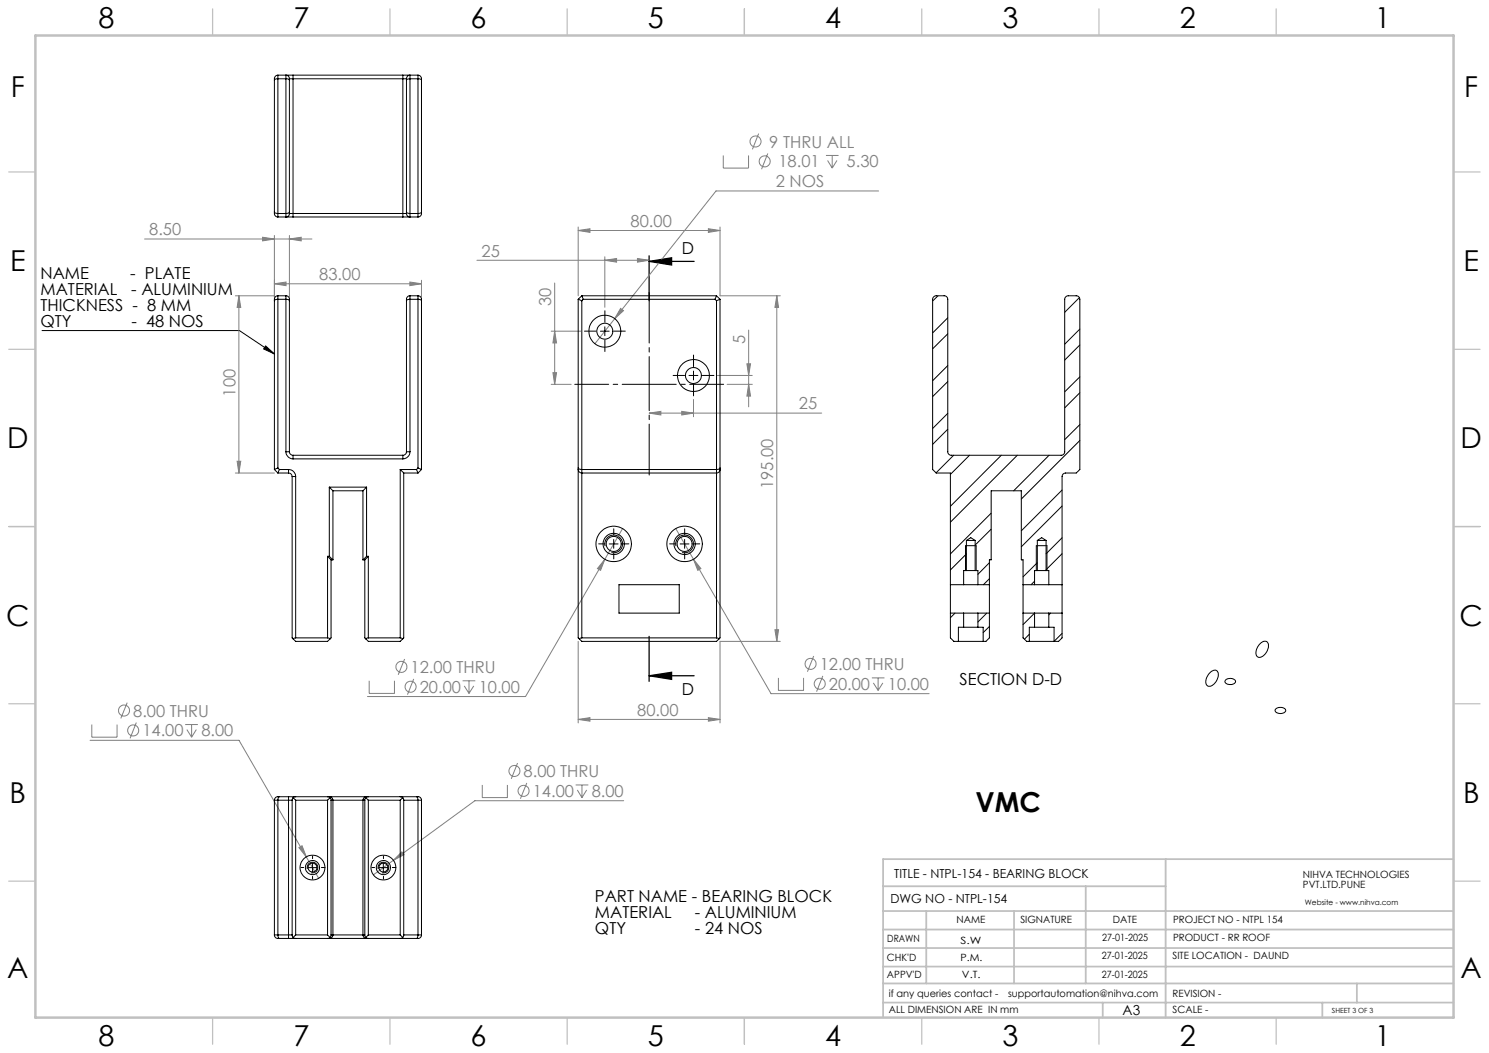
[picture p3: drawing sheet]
<svg xmlns="http://www.w3.org/2000/svg" width="420mm" height="297mm" viewBox="0 0 420 297" stroke-linecap="round" stroke-linejoin="round" font-family="sans-serif">
<g fill="none" stroke="#808080" stroke-width=".28">
<path d="M214 37.7l-1.8 4.4M204 43.8v3.6h7.1v-3.6M216.6 43.3l-1.8 4.4M233 43.8h3.5M233.4 45.3l1.3 2.1M234.7 43.8v3.6M236.1 45.3l-1.4 2.1M247.8 53.9h-45.8l-28.6 36M40.8 67.4h47.2M74.1 66.9l3.3 .5-3.3 .5zM77.4 66.4v17.4M81.6 67.4l3.3-.5v1z"/>
<path d="M81.6 66.4v17.4M115.6 79.5l3.3 .5-3.3 .6zM118.9 79.1v4.7M134.5 73.4h48.6M156.5 79.8v28.6M163.1 65l3.3-.5v1zM163.1 64v19.4M163.1 65h40M170.6 73.4l3.3-.5v1zM170.6 72.4v14.3M179.8 72.9l3.3 .5-3.3 .5zM199.8 64.5l3.3 .5-3.3 .5z"/>
<path d="M203.1 64v19.4h17M66.4 83.4h11M67.4 83.4v50M67.4 83.4l.5 3.3h-1zM77.4 80l3.3-.5v1.1zM77.4 80h41.5M155.5 93.4h8.4M156.5 93.4l.5 3.3h-1zM173.4 89.9l-5.6 7M175 87l.9 .6-2.5 2.3zM211.2 93.1v21.7M219.1 83.4l.5 3.3h-1z"/>
<path d="M219.1 83.4v97.5M155.5 108.4h5.6M156 105.1h1l-.5 3.3zM183.1 116.5l3.3-.5v1zM183.1 116.5h48.7M192.3 116l3.3 .5-3.3 .5zM195.6 112.7v4.8M202.4 105.9h9.8M205.1 108.4h7.1M210.7 102.6h1l-.5 3.3zM211.2 108.4l.5 3.3h-1zM66.4 133.4h11"/>
<path d="M66.9 130.1h1l-.5 3.3zM170.6 157.8l-1.2 3.1-.9-.5zM175.6 149.1l-27.4 47.4h-44.6M190.6 149.1l5 8.7M195.6 157.8l2.1 2.6-.9 .5zM195.6 157.8l21.9 37.8h44.6M218.6 177.6h1l-.5 3.3zM35.9 198.2l-1.8 4.4M104.1 192v3.6h7.2v-3.6M114.1 185.9l-1.8 4.4M116.7 191.5l-1.8 4.4M130.5 192h3.6"/>
<path d="M131 193.5l1.3 2.1M132.3 192v3.6M133.6 193.5l-1.3 2.1M163.1 180.9v23M219.6 191.2v3.5h7.1v-3.5M220.1 180.9h-17v23M229.5 185l-1.7 4.5M232.1 190.6l-1.8 4.5M245.9 191.2h3.6M246.3 192.6l1.4 2.1M247.7 191.2v3.5M249 192.6l-1.3 2.1"/>
<path d="M25.4 208.8h42l22.5 38.9M25.9 204.4v3.5h7.1v-3.5M38.5 203.8l-1.8 4.4M52.2 204.4h3.6M52.7 205.8l1.3 2.1M54 204.4v3.5M55.4 205.8l-1.4 2.1M146 215.2l-1.8 4.5M163.1 202.9l3.3-.5v1zM163.1 202.9h40M199.8 202.4l3.3 .5-3.3 .5zM84.3 239.1l.9-.6 1.2 3.2z"/>
<path d="M136 221.4v3.6h7.1v-3.6M148.6 220.8l-1.8 4.5M162.4 221.4h3.5M162.8 222.8l1.3 2.2M164.1 221.4v3.6M165.5 222.8l-1.4 2.2M175.9 225.8h-42l-22.9 16.8M111 242.6l2.3-2.3 .6 .8zM111 242.6l-5.7 4.2"/>
<circle cx="213.1" cy="39.9" r="1.56"/>
<circle cx="215.7" cy="45.5" r="1.56"/>
<circle cx="113.2" cy="188.1" r="1.55"/>
<circle cx="115.8" cy="193.7" r="1.55"/>
<circle cx="228.6" cy="187.2" r="1.55"/>
<circle cx="231.2" cy="192.9" r="1.55"/>
<circle cx="35" cy="200.4" r="1.55"/>
<circle cx="37.6" cy="206" r="1.55"/>
<circle cx="145.1" cy="217.5" r="1.56"/>
<circle cx="147.7" cy="223.1" r="1.56"/>
</g>
<g fill="none" stroke="#000" stroke-width=".28">
<path d="M11.9 93.2h55.6l9.9 6.6M74.9 97.6l2.5 2.2-3-1.4zM169.4 93.4h2.4M170.6 92.2v2.5M194.3 105.9h2.6M195.6 104.7v2.5M170.7 154.1a2.5 2.5 0 0 1 2.1-3.2 2.5 2.5 0 0 1 2.8 2.7 2.5 2.5 0 0 1-3.1 2.2M171.8 153.4h2.5M173.1 152.1v2.6M190.7 154.1a2.5 2.5 0 0 1 2.2-3.2 2.5 2.5 0 0 1 2.7 2.7 2.5 2.5 0 0 1-3.2 2.2M191.8 153.4h2.5M193.1 152.1v2.6"/>
<path d="M272.3 160.9v-7h3v7M292.3 160.9v-7h3v7M341.1 190a1.43 1.43 0 0 1 2.4-.4 3.3 3.3 0 0 1-2.6 4 1.71 1.71 0 0 1-.4-2.7zM345.7 191.8a1.73 1.73 0 0 1 2.8 .5 1.79 1.79 0 0 1-3-.1zM355.4 181.6a1.32 1.32 0 0 1 1.1-.7 1.32 1.32 0 0 1 1.3 .7 3.2 3.2 0 0 1-2.9 3.8 2.19 2.19 0 0 1 0-3.2zM359.8 200.1a1.81 1.81 0 0 1 2.9 .3 1.72 1.72 0 0 1-3-.1zM86.7 245.1a1.51 1.51 0 0 1 1.3-1.9 1.51 1.51 0 0 1 1.6 1.6 1.51 1.51 0 0 1-1.8 1.4M86.9 244.7h2.5M88.2 243.4v2.6M106.7 245.1a1.51 1.51 0 0 1 1.3-1.9 1.51 1.51 0 0 1 1.6 1.6 1.51 1.51 0 0 1-1.9 1.4M106.9 244.7h2.5M108.1 243.4v2.6"/>
</g>
<path d="M183.1 73.7l6.3-1v2.1zM183.1 73.7h12.7M183.1 72.1v12.7M183.1 179.5v12.7M183.1 190.6l6.3-1v2zM183.1 190.6h12.7" fill="none" stroke="#000" stroke-width=".35"/>
<path d="M204.1 108.4h-42" fill="none" stroke="#000" stroke-width=".28" stroke-dasharray="15.2 1.3 1.3 1.3" stroke-dashoffset="5.7"/>
<path d="M183.1 134v-51.6" fill="none" stroke="#000" stroke-width=".28" stroke-dasharray="15.2 1.3 1.3 1.3" stroke-dashoffset=".9"/>
<g fill="none" stroke="#c0c0c0" stroke-width=".35">
<path d="M60 2.5v7.5M110 2.5v7.5M160 2.5v7.5M210 2.5v7.5M260 2.5v7.5M310 2.5v7.5M360 2.5v7.5M2.5 48.5h7.5M410 48.5h7.5M2.5 98.5h7.5M410 98.5h7.5M2.5 148.5h7.5"/>
<path d="M410 148.5h7.5M2.5 198.5h7.5M410 198.5h7.5M2.5 248.5h7.5M410 248.5h7.5M60 287v7.5M110 287v7.5M160 287v7.5M210 287v7.5M260 287v7.5M310 287v7.5M360 287v7.5"/>
</g>
<g fill="none" stroke="#c0c0c0" stroke-width=".5">
<path d="M249.1 257h160.9M249.1 250h79.7M261.3 257v20.4M286 257v20.4M306.2 250v27.4M328.8 242.3v44.7M410 242.3h-160.9v44.7M249.1 272.6h160.9M249.1 267.4h160.9M249.1 262.2h160.9M249.1 277.4h160.9M382.7 277.4v5.4"/>
<path d="M249.1 282.8h160.9M311 282.8v4.2M373 282.8v4.2"/>
</g>
<path d="M10 10h400v277h-400z" fill="none" stroke="#c0c0c0" stroke-width=".7"/>
<g fill="none" stroke="#000" stroke-width=".28" stroke-dasharray="15.2 1.3 1.3 1.3">
<path d="M168.1 93.4h-3.2M170.6 90.9v-3.3M170.6 95.9v3.3M173.1 93.4h3.3M193.1 105.9h-3.2M195.6 103.4v-3.3M195.6 108.4v3.3M198.1 105.9h3.3M170.6 153.4h-1.7M173.1 150.9v-1.8M173.1 155.9v1.7M175.6 153.4h1.8"/>
<path d="M190.6 153.4h-1.7M193.1 150.9v-1.8M193.1 155.9v1.7M195.6 153.4h1.8M85.7 244.7h-.8M88.2 242.2v-.8M88.2 247.2v.7M90.7 244.7h.7M105.7 244.7h-.8M108.2 242.2v-.8M108.2 247.2v.7M110.7 244.7h.7"/>
</g>
<g fill="#000">
<path d="M74.9 97.6l2.5 2.2-3-1.4z"/>
<path d="M183.1 73.7l6.3-1v2.1zM183.1 190.6l6.3-1v2z"/>
</g>
<g fill="#808080">
<path d="M179.8 72.9l3.3 .5-3.3 .5zM170.6 73.4l3.3-.5v1z"/>
<path d="M183.1 116.5l3.3-.5v1zM192.3 116l3.3 .5-3.3 .5z"/>
<path d="M77.4 80l3.3-.5v1.1zM115.6 79.5l3.3 .5-3.3 .6zM74.1 66.9l3.3 .5-3.3 .5zM81.6 67.4l3.3-.5v1zM163.1 202.9l3.3-.5v1zM199.8 202.4l3.3 .5-3.3 .5zM163.1 65l3.3-.5v1zM199.8 64.5l3.3 .5-3.3 .5zM175 87l-1.6 2.9 2.5-2.3zM170.6 157.8l-2.1 2.6 .9 .5zM195.6 157.8l1.2 3.1 .9-.5zM84.3 239.1l2.1 2.6-1.2-3.2zM111 242.6l2.9-1.5-.6-.8z"/>
<path d="M211.2 108.4l.5 3.3h-1zM210.7 102.6h1l-.5 3.3zM156 105.1h1l-.5 3.3zM156.5 93.4l.5 3.3h-1z"/>
<path d="M67.4 83.4l.5 3.3h-1zM66.9 130.1h1l-.5 3.3zM219.1 83.4l.5 3.3h-1zM218.6 177.6h1l-.5 3.3z"/>
</g>
<g fill="none" stroke="#000" stroke-width=".28">
<path d="M77.4 22.6l.6-.4h3l.6 .4M78.4 21.2a1.02 1.02 0 0 0-1 1v38a.96 .96 0 0 0 1 1M78.4 21.2v40M78.4 21.2h2.2M80.6 21.2a1.02 1.02 0 0 1 1 1M80.6 21.2h2.1M80.6 21.2v40M81.6 22.2h1.1M81.6 22.2v38M82.7 21.2v1M82.7 22.2h30.9M82.7 21.2h30.9"/>
<path d="M82.7 22.2v38M113.6 22.2h1.1M113.6 21.2v1M113.6 21.2h2M113.6 22.2v38M114.7 22.6l.8-.4h2.8l.6 .4M114.7 22.2v38M115.6 21.2a1.02 1.02 0 0 0-.9 1M115.6 21.2v40M115.6 21.2h2.3M117.9 21.2a1.02 1.02 0 0 1 1 1v38a.96 .96 0 0 1-1 1M117.9 21.2v40"/>
<path d="M77.4 59.8l.2 .3 .6 .1h2.6l.6-.1 .2-.3M114.7 59.8l.2 .3 .6 .1h2.6l.8-.4M78.4 61.2h2.2M80.6 61.2h2.1M81.6 60.2a.96 .96 0 0 1-1 1M81.6 60.2h1.1M82.7 60.2v1M82.7 60.2h30.9M82.7 61.2h30.9M113.6 60.2h1.1M113.6 60.2v1M113.6 61.2h2"/>
<path d="M114.7 60.2a.96 .96 0 0 0 .9 1M115.6 61.2h2.3M77.4 84.8l.3-.3 .5-.1h2.6l.7 .2 .1 .2M78.4 83.4a.95 .95 0 0 0-1 1v48M78.4 83.4v48.6M78.4 83.4h2.2M80.6 83.4a.95 .95 0 0 1 1 1v43M80.6 83.4v44M114.7 84.8l.2-.3 .6-.1h2.6l.5 .1 .3 .3M115.6 83.4a.95 .95 0 0 0-.9 1v43M115.6 83.4v44M115.6 83.4h2.3"/>
<path d="M117.9 83.4a.96 .96 0 0 1 1 1v48M117.9 83.4v48.6M163.1 84.4l1 .4M163.1 84.4v95.5l.3 .3M164.1 83.4l.4 1M164.1 83.4h38M164.1 84.8v95.1M164.1 83.4l-1 1M164.5 84.4h37.2M164.5 84.4l-.4 .4M201.7 84.4l.4 .4M202.1 83.4l-.4 1"/>
<path d="M202.1 84.8v95.1M202.1 83.4l1 1M203.1 84.4l-1 .4M203.1 84.4v95.5l-.3 .3M264.6 83.4l-1.5 1.5M267.3 89.6l-4.2 4.3M267.3 94.2l-4.2 4.2M304.4 84l-4.1 4.1M304.6 92.8l-4.3 4.3M304.6 97.3l-4.3 4.3M267.3 103.1l-4.2 4.3M267.3 116.6l-4.2 4.3"/>
<path d="M267.3 107.6l-4.2 4.3M304.6 106.3l-4.3 4.2M304.6 119.8l-4.3 4.2M304.6 110.8l-4.3 4.2M77.4 132.4l1 1M78.4 132l-1 .4M78.4 132l.4 .4M78.4 133.4h3M78.8 132.4l-.4 1M78.8 132.4h2.6M80.6 127.4a2.05 2.05 0 0 0 2.1 2M80.6 127.4h1"/>
<path d="M81.4 133.4a1.02 1.02 0 0 1 1 1M81.4 132.4v1M81.4 132.4a1.99 1.99 0 0 1 2 2M81.6 127.4a1.02 1.02 0 0 0 1.1 1M82.4 134.4v45.5l.3 .3M82.4 134.4h1M82.7 128.4v1M82.7 129.4h30.9M82.7 128.4h30.9M83.4 134.4v45.5M92.9 137.4l1 1M92.9 137.4h10.5"/>
<path d="M92.9 137.4v19.5M93.9 138.4h8.5M93.9 138.4v19.5M102.4 138.4v19.5M103.4 137.4l-1 1M103.4 137.4v19.5M112.9 132.4l1 1M112.9 132.4h4.6M112.9 132.4v47.5M113.6 128.4v1M113.9 133.4v46.5l-.3 .3M113.9 133.4h4"/>
<path d="M114.7 127.4h.9M114.7 127.4a1.02 1.02 0 0 1-1.1 1M115.6 127.4a2.05 2.05 0 0 1-2 2M117.5 132.4l.4 1M117.9 132l1 .4M117.9 132l-.4 .4M118.9 132.4l-1 1M163.1 132l.4 .3 .6 .1h38l.6-.1 .4-.3M163.1 132.4a1.02 1.02 0 0 0 1 1h38a1.02 1.02 0 0 0 1-1M267.3 121.1l-4.2 4.2M269 128.4l-5 5M273.5 128.4l-5.4 5.4"/>
<path d="M282.4 128.4l-14.3 14.4M286.9 128.4l-18.8 18.9M295.9 128.4l-10 10M299.6 138.2l-11.5 11.5M304.6 124.2l-16.5 16.6M92.4 156.9l1 1M92.4 156.9v23M92.4 156.9h.5M92.9 156.9l1 1M93.4 157.9v22l-.3 .3M93.4 157.9h.5M102.4 157.9h.5"/>
<path d="M102.9 157.9v22l.3 .3M103.4 156.9l-1 1M103.4 156.9h.5M103.9 156.9l-1 1M103.9 156.9v23M272.6 156.2l-4.5 4.6M272.6 152.4h2.5M272.6 152.4l1.2-.7 1.3 .7M272.6 152.4v8.5M275.1 152.4v8.5M279.1 158.7l-3.3 3.3M279.6 144.7l-11.5 11.5"/>
<path d="M279.6 149.3l-4.5 4.4M292.6 158.7l-4 4M292.6 152.4h2.5M292.6 152.4l1.2-.7 1.3 .7M292.6 152.4v8.5M295.1 152.4v8.5M299.6 151.7l-4.5 4.5M299.6 142.7l-11.5 11.5M299.6 156.2l-4.5 4.5M83.4 179.9l-.7 .3M83.4 179.9h9M92.4 179.9l.7 .3"/>
<path d="M103.9 179.9l-.7 .3M103.9 179.9h9M112.9 179.9l.7 .3M164.1 179.9l-.7 .3M164.1 179.9h38M174.6 164.9h17v8h-17zM202.1 179.9l.7 .3M268.1 164.9h3.7M268.1 172.9h3.7M269.4 172.9l-1.3 1.3M271.8 164.9h4M271.8 176.9h4"/>
<path d="M271.8 172.9h4M271.8 172.9v4M271.8 176.9h-1.5v4M272.6 160.9h2.5M272.6 160.9h-.8v4M275.1 160.9h.7v4M275.8 164.9h3.3M275.8 172.9h3.3M275.8 172.9v4M275.8 176.9h1.5v4M278.3 172.9l-2.5 2.5M279.1 163.2l-1.7 1.7"/>
<path d="M279.1 176.7l-1.8 1.7M288.6 164.9h3.2M288.6 172.9h3.2M290.3 178.9l-1.3 1.4M291.8 163.9l-1 1M291.8 172.9l-3.2 3.3M291.8 164.9h4M291.8 176.9h4M291.8 172.9h4M291.8 172.9v4M291.8 176.9h-1.5v4M292.6 160.9h2.5"/>
<path d="M292.6 160.9h-.8v4M295.1 160.9h.7v4M295.8 164.9h3.8M295.8 172.9h3.8M295.8 172.9v4M295.8 176.9h1.5v4M296.3 172.9l-.5 .5M299.6 178.6l-2.3 2.3M82.7 180.2l.7 .7h9l.7-.7M103.2 180.2l.7 .7h9l.7-.7M163.4 180.2l.7 .7h38l.7-.7M270.3 180.9h-1.2l-1-1v-46.5h-4l-1-1v-48a1.02 1.02 0 0 1 1-1h2.2a1.02 1.02 0 0 1 1 1v43a.96 .96 0 0 0 1 1h31a.96 .96 0 0 0 1-1v-43a1.02 1.02 0 0 1 1-1h2.3a1.02 1.02 0 0 1 1 1v48l-1 1h-3a.96 .96 0 0 0-1 1v45.5l-1 1h-1.3"/>
<path d="M270.3 180.9h7M277.3 180.9h.8l1-1v-22h.5v-19.5h8.5v19.5h.5v22l1 1h.7M290.3 180.9h7M77.4 225.7v38M77.4 225.7h4M78.8 224.7l-.2 .2-.2 .6v38.4l.2 .6 .2 .2M81.4 225.7h1M81.4 224.7v1M81.4 224.7h2M81.4 224.7h-3a.96 .96 0 0 0-1 1M81.4 225.7v38M82.4 225.7v38"/>
<path d="M82.7 225l-.3 .7M82.7 225l.7 .7M83.4 224.7l-.7 .3M83.4 224.7h34.5a.95 .95 0 0 1 1 1M83.4 225.7v38M83.4 225.7h9M92.4 224.7l.7 .3M92.4 225.7v38M92.9 224.7a1.02 1.02 0 0 1 1 1v38a1.02 1.02 0 0 1-1 1M93.1 225l.3 .7M93.1 225l-.7 .7M93.4 225.7v38"/>
<path d="M93.4 225.7h9.5M102.9 225.7v38M103.2 225l-.3 .7M103.2 225l.7 .7M103.4 224.7a1.02 1.02 0 0 0-1 1v38a1.02 1.02 0 0 0 1 1M103.9 224.7l-.7 .3M103.9 225.7v38M103.9 225.7h9M112.9 224.7l.7 .3M112.9 225.7v38M113.6 225l.3 .7M113.6 225l-.7 .7"/>
<path d="M113.9 225.7v38M113.9 225.7h5M117.5 224.7l.3 .2 .1 .6v38.4l-.1 .6-.3 .2M118.9 225.7v38M77.4 263.7a.96 .96 0 0 0 1 1h3M77.4 263.7h4M81.4 263.7v1M81.4 263.7h1M81.4 264.7h2M82.4 263.7l.3 .7M82.7 264.4l.7 .3M83.4 263.7h9"/>
<path d="M83.4 263.7l-.7 .7M92.4 263.7l.7 .7M93.1 264.4l-.7 .3M93.4 263.7l-.3 .7M93.4 263.7h9.5M102.9 263.7l.3 .7M103.2 264.4l.7 .3M103.9 263.7h9M103.9 263.7l-.7 .7M112.9 263.7l.7 .7M113.6 264.4l-.7 .3M113.9 263.7l-.3 .7"/>
<path d="M113.9 263.7h5M118.9 263.7a.95 .95 0 0 1-1 1h-34.5"/>
<circle cx="170.6" cy="93.4" r="4.5"/>
<circle cx="170.6" cy="93.4" r="2.25"/>
<circle cx="195.6" cy="105.9" r="2.25"/>
<circle cx="195.6" cy="105.9" r="4.5"/>
<circle cx="173.1" cy="153.4" r="3"/>
<circle cx="173.1" cy="153.4" r="2.13"/>
<circle cx="173.1" cy="153.4" r="5"/>
<circle cx="193.1" cy="153.4" r="3"/>
<circle cx="193.1" cy="153.4" r="2.13"/>
<circle cx="193.1" cy="153.4" r="5"/>
<circle cx="88.1" cy="244.7" r="1.26"/>
<circle cx="88.1" cy="244.7" r="1.99"/>
<circle cx="88.2" cy="244.7" r="3.5"/>
<circle cx="108.1" cy="244.7" r="1.26"/>
<circle cx="108.2" cy="244.7" r="1.99"/>
<circle cx="108.2" cy="244.7" r="3.5"/>
</g>
<g font-size="8.1">
<text x="27.8" y="8">8</text>
<text x="82.8" y="8">7</text>
<text x="132.8" y="8">6</text>
<text x="182.8" y="8">5</text>
<text x="232.8" y="8">4</text>
<text x="282.8" y="8">3</text>
<text x="332.8" y="8">2</text>
<text x="387.8" y="8">1</text>
<text x="3" y="27.2">F</text>
<text x="413" y="27.2">F</text>
<text x="2.8" y="76.5">E</text>
<text x="412.8" y="76.5">E</text>
<text x="2" y="126.5">D</text>
<text x="412" y="126.5">D</text>
<text x="1.7" y="176.5">C</text>
<text x="411.7" y="176.5">C</text>
<text x="2.7" y="226.5">B</text>
<text x="412.7" y="226.5">B</text>
<text x="2" y="275.7">A</text>
<text x="412" y="275.7">A</text>
<text x="27.8" y="295">8</text>
<text x="82.8" y="295">7</text>
<text x="132.8" y="295">6</text>
<text x="182.8" y="295">5</text>
<text x="232.8" y="295">4</text>
<text x="282.8" y="295">3</text>
<text x="332.8" y="295">2</text>
<text x="387.8" y="295">1</text>
</g>
<text font-size="7.8" x="275.2" y="229.1">VMC</text>
<g font-size="4.7" fill="#808080">
<text x="217" y="41.6">9 THRU ALL</text>
<text x="219.6" y="47.2">18.01</text>
<text x="238.8" y="47.2">5.30</text>
<text x="218.8" y="52.8">2 NOS</text>
<text x="177.9" y="64">80.00</text>
<text x="42.1" y="66.4">8.50</text>
<text x="135.8" y="72.4">25</text>
<text x="90" y="79">83.00</text>
<text x="155.5" y="86.3" transform="rotate(-90 155.5 86.3)">30</text>
<text x="210.2" y="96.9" transform="rotate(-90 210.2 96.9)">5</text>
<text x="66.4" y="111.8" transform="rotate(-90 66.4 111.8)">100</text>
<text x="225.3" y="115.5">25</text>
<text x="218.1" y="137.9" transform="rotate(-90 218.1 137.9)">195.00</text>
<text x="115.8" y="189.8">12.00 THRU</text>
<text x="231.2" y="188.9">12.00 THRU</text>
<text x="118.4" y="195.4">20.00</text>
<text x="135" y="195.4">10.00</text>
<text x="233.8" y="194.5">20.00</text>
<text x="250.4" y="194.5">10.00</text>
<text x="37.6" y="202.1">8.00 THRU</text>
<text x="179.8" y="201.9">80.00</text>
<text x="40.2" y="207.7">14.00</text>
<text x="56.8" y="207.7">8.00</text>
<text x="147.7" y="219.2">8.00 THRU</text>
<text x="150.3" y="224.8">14.00</text>
<text x="166.9" y="224.8">8.00</text>
</g>
<g font-size="4.7">
<text x="192.3" y="71.6">D</text>
<text x="11.4" y="78.6">NAME</text>
<text x="11.4" y="83.1">MATERIAL</text>
<text x="36.8" y="78.6">- PLATE</text>
<text x="37" y="83.1">- ALUMINIUM</text>
<text x="11.4" y="87.6">THICKNESS - 8 MM</text>
<text x="11.4" y="92.1">QTY</text>
<text x="37" y="92.1">- 48 NOS</text>
<text x="192.3" y="196">D</text>
<text x="270.7" y="193.3">SECTION D-D</text>
<text x="167.8" y="254.5">PART NAME - BEARING BLOCK</text>
<text x="167.8" y="259">MATERIAL</text>
<text x="167.8" y="263.5">QTY</text>
<text x="196" y="259">- ALUMINIUM</text>
<text x="196" y="263.5">- 24 NOS</text>
</g>
<text font-size="3.9" x="316.7" y="286.4">A3</text>
<g font-size="3.5">
<text x="252.2" y="247.7">TITLE - NTPL-154 - BEARING BLOCK</text>
<text x="251.2" y="254.8">DWG NO - NTPL-154</text>
</g>
<g font-size="2.8">
<text x="367.5" y="247.7">NIHVA TECHNOLOGIES</text>
<text x="367.5" y="250.5">PVT.LTD.PUNE</text>
<text x="269.8" y="260.4">NAME</text>
<text x="287.8" y="260.4">SIGNATURE</text>
<text x="313.9" y="260.5">DATE</text>
<text x="330.9" y="260.5">PROJECT NO - NTPL 154</text>
<text x="250.3" y="265.7">DRAWN</text>
<text x="270.9" y="266.1">S.W</text>
<text x="310.9" y="265.5">27-01-2025</text>
<text x="330.9" y="265.5">PRODUCT - RR ROOF</text>
<text x="250.2" y="271.1">CHK'D</text>
<text x="250.2" y="275.8">APPV'D</text>
<text x="270.9" y="271.1">P.M.</text>
<text x="271.3" y="275.8">V.T.</text>
<text x="310.8" y="270.6">27-01-2025</text>
<text x="310.8" y="275.8">27-01-2025</text>
<text x="330.7" y="270.6">SITE LOCATION - DAUND</text>
<text x="250.7" y="281.1">if any queries contact -</text>
<text x="284.3" y="281.1">supportautomation@nihva.com</text>
<text x="330.7" y="281.1">REVISION -</text>
<text x="250.7" y="285.6">ALL DIMENSION ARE IN mm</text>
<text x="330.7" y="285.6">SCALE -</text>
</g>
<text font-size="2.1" x="368.1" y="255.1">Website - www.nihva.com</text>
<text font-size="2" x="375.7" y="285.6">SHEET 3 OF 3</text>
</svg>
